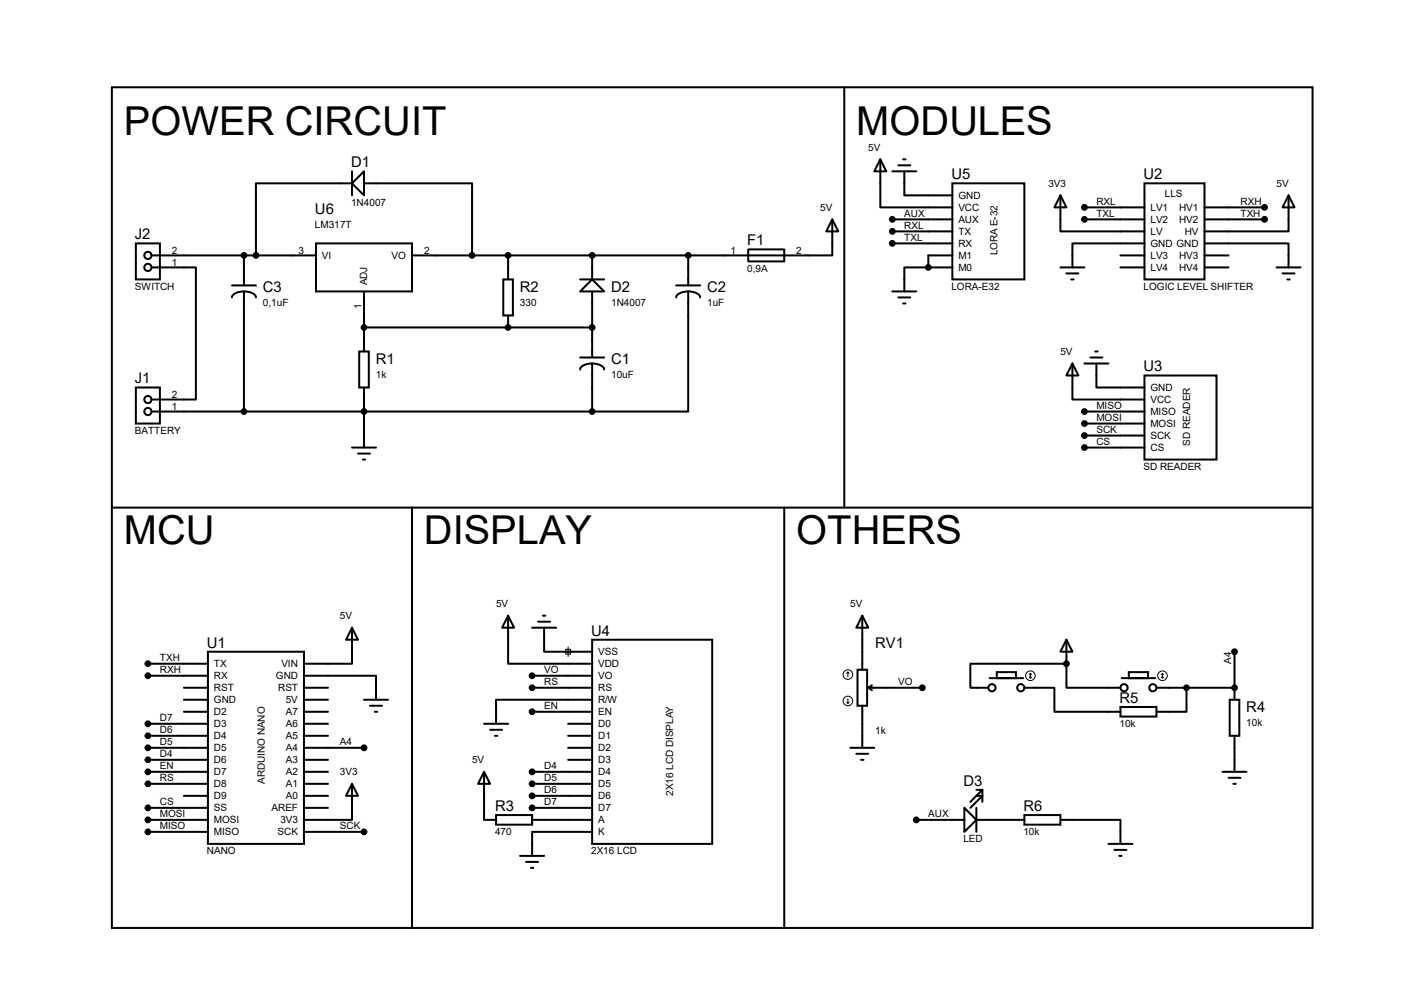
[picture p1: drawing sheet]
<svg xmlns="http://www.w3.org/2000/svg" width="297mm" height="210mm" viewBox="0 0 297 210" stroke-linecap="round" stroke-linejoin="round" font-family="sans-serif">
<g fill="none" stroke="#000" stroke-width=".42">
<path d="M23.7 18.5h254v177.8h-254zM178.6 18.5v88.9M74.5 38.8l2.5-2.6v5.1zM74.5 38.8h-20.4v15.2M74.5 36.2v5.1M77 38.8h22.9v15.2M186.2 33.7l1.3 2.5h-2.5zM186.2 33.7v10.2h15.3M188.8 36.2h5M190 35h2.6M191.1 33.7h.5M191.3 36.2v5.1h10.2"/>
<path d="M201.5 38.8h15.2v20.3h-15.2zM242.1 38.8h12.7v20.3h-12.7zM28.7 51.5h5.1v7.6h-5.1zM32 56.6h9.4v27.9h-9.4M32 54h34.8M51.6 54v6.4M66.8 51.5h20.4v10.1h-20.4zM106.5 59.1h2v7.6h-2zM107.5 54v5.1M122.7 59.1h5.1M125.3 59.1l2.5 2.5h-5.1zM125.3 54v5.1"/>
<path d="M145.6 54v6.4M158.3 52.7h7.6v2.6h-7.6zM176.1 46.4l1.2 2.5h-2.5zM176.1 46.4v7.6h-88.9M188.8 46.4h12.7M188.8 48.9h12.7M188.8 51.5h12.7M196.4 56.6h-5.1v5M196.4 56.6h5.1M201.5 54h-5.1v2.6M224.3 41.3l1.3 2.6h-2.5zM224.3 41.3v7.6h17.8"/>
<path d="M224.3 56.6h5.1M225.6 57.8h2.5M226.6 59.1h.5M229.4 46.4h12.7M229.4 43.9h12.7M237 54h5.1M237 56.6h5.1M242.1 51.5h-15.2v5.1M254.8 51.5h17.8v5.1M254.8 54h5.1M254.8 46.4h12.7M254.8 43.9h12.7"/>
<path d="M254.8 56.6h5.1M270 56.6h5.1M271.3 57.8h2.6M272.3 59.1h.5M272.6 41.3l1.3 2.6h-2.6zM272.6 41.3v7.6h-17.8M49.1 60.4h5M51.6 61.6a2.31 2.31 0 0 1 2.5 1.3M51.6 61.6a2.31 2.31 0 0 0-2.5 1.3M51.6 61.6v25.4M76 74.3h2v7.7h-2zM77 61.6v12.7"/>
<path d="M77 69.3h48.3M107.5 66.7v2.6M122.7 75.6h5.1M125.3 76.9a2.31 2.31 0 0 1 2.5 1.2M125.3 76.9a2.31 2.31 0 0 0-2.6 1.2M125.3 61.6v14M125.3 76.9v10.1M143 60.4h5.1M145.6 61.6v25.4h-20.3M145.6 61.6a2.31 2.31 0 0 1 2.5 1.3M145.6 61.6a2.31 2.31 0 0 0-2.6 1.3M188.8 61.6h5"/>
<path d="M190 62.9h2.6M191.1 64.2h.5M226.9 76.9l1.2 2.5h-2.5zM226.9 76.9v7.6h15.2M229.4 76.9h5.1M230.7 75.6h2.5M231.7 74.3h.5M231.9 76.9v5.1h10.2M242.1 79.4h15.2v17.8h-15.2zM28.7 82h5.1v7.6h-5.1zM32 87h93.3M74.5 94.7h5"/>
<path d="M75.7 95.9h2.6M76.8 97.2h.5M77 82v12.7M229.4 87h12.7M229.4 89.6h12.7M229.4 92.1h12.7M229.4 94.7h12.7M23.7 107.4h254M87.2 107.4v88.9M165.9 107.4v88.9M44 137.8h20.3v40.7h-20.3zM74.5 132.8l1.2 2.5h-2.5z"/>
<path d="M74.5 132.8v7.6h-10.2M107.5 130.2l1.3 2.6h-2.6zM107.5 130.2v10.2h17.8M112.6 132.8h5M113.8 131.5h2.6M114.9 130.2h.5M115.1 132.8v5h10.2M125.3 135.3h25.4v43.2h-25.4zM182.4 130.2l1.3 2.6h-2.6zM182.4 130.2v11.4M225.6 135.3l1.3 2.5h-2.6zM225.6 135.3v5.1"/>
<path d="M261.2 137.8v10.2M31.3 140.4h12.7M31.3 142.9h12.7M31.3 153.1h12.7M31.3 155.6h12.7M31.3 158.2h12.7M38.9 145.5h5.1M38.9 150.5h5.1M38.9 148h5.1M64.3 142.9h15.2v5.1M64.3 145.5h5.1M64.3 153.1h5.1"/>
<path d="M64.3 155.6h5.1M64.3 158.2h12.7M64.3 150.5h5.1M64.3 148h5.1M77 148h5.1M78.3 149.3h2.5M79.3 150.5h.5M102.4 153.1h5.1M103.7 154.3h2.5M104.7 155.6h.5M112.6 145.5h12.7M112.6 142.9h12.7"/>
<path d="M112.6 150.5h12.7M120.2 153.1h5.1M120.2 155.6h5.1M120.2 158.2h5.1M125.3 148h-20.4v5.1M179.9 158.2h5.1M181.1 159.4h2.6M181.4 141.6h2v7.7h-2zM182.4 149.3v8.9M183.7 145.5h11.4M183.7 145.5l.7 .5M184.4 144.9l-.7 .6"/>
<path d="M209.3 143.4h7.2M210.9 142.2h4v1.2h-4zM216.7 145.5h6.4v5h13.9M225.6 140.4v5.1h11.4M225.6 140.4h-20.3v5.1h3.8M237 149.5h7.6v2.1h-7.6zM237.3 143.4h7.1M238.8 142.2h4.1v1.2h-4.1zM244.6 145.5h16.6M251 145.5v5h-6.4M260.1 148h2.1v7.6h-2.1zM261.2 155.6v7.6"/>
<path d="M31.3 175.9h12.7M31.3 173.4h12.7M31.3 170.9h12.7M31.3 160.7h12.7M31.3 165.8h12.7M31.3 163.2h12.7M38.9 168.3h5.1M64.3 175.9h12.7M64.3 170.9h5.1M64.3 160.7h5.1M64.3 168.3h5.1M64.3 165.8h5.1"/>
<path d="M64.3 163.2h5.1M74.5 165.8l1.2 2.5h-2.5zM74.5 165.8v7.6h-10.2M102.4 163.2l1.3 2.6h-2.6zM102.4 163.2v10.2h2.5M104.9 172.4h7.7v2h-7.7zM112.6 173.4h12.7M112.6 170.9h12.7M112.6 168.3h12.7M112.6 165.8h12.7M112.6 163.2h12.7M120.2 160.7h5.1"/>
<path d="M125.3 175.9h-12.7v5.1M182.2 160.7h.5M193.8 173.4h10.2M204 170.9l2.5 2.5-2.5 2.5zM206.5 173.4h10.2M206.5 168.3h1.3l-2.5 2.6M206.5 170.9v5M206.5 167h1.3M207.8 167l-2.5 2.6M207.8 167v2.6M216.7 172.4h7.6v2h-7.6zM224.3 173.4h12.7v5.1"/>
<path d="M234.5 178.5h5.1M235.8 179.7h2.5M258.6 163.2h5.1M259.9 164.5h2.5M260.9 165.8h.5M110 181h5.1M111.3 182.3h2.5M112.3 183.6h.5M236.8 181h.5"/>
<circle cx="31.3" cy="54" r=".76"/>
<circle cx="31.3" cy="56.6" r=".76"/>
<circle cx="31.3" cy="87" r=".76"/>
<circle cx="31.3" cy="84.5" r=".76"/>
<circle cx="209.8" cy="145.5" r=".76"/>
<circle cx="215.9" cy="145.5" r=".76"/>
<circle cx="237.8" cy="145.5" r=".76"/>
<circle cx="243.9" cy="145.5" r=".76"/>
</g>
<g fill="#000">
<circle cx="196.4" cy="56.6" r=".21"/>
<circle cx="107.5" cy="69.3" r=".21"/>
<circle cx="225.6" cy="140.4" r=".21"/>
<circle cx="261.2" cy="145.5" r=".21"/>
</g>
<g fill="#000" stroke="#000" stroke-width=".42">
<circle cx="51.6" cy="54" r=".51"/>
<circle cx="54.1" cy="54" r=".51"/>
<circle cx="99.9" cy="54" r=".51"/>
<circle cx="107.5" cy="54" r=".51"/>
<circle cx="125.3" cy="54" r=".51"/>
<circle cx="145.6" cy="54" r=".51"/>
<circle cx="188.8" cy="46.4" r=".51"/>
<circle cx="188.8" cy="48.9" r=".51"/>
<circle cx="188.8" cy="51.5" r=".51"/>
<circle cx="196.4" cy="56.6" r=".51"/>
<circle cx="229.4" cy="46.4" r=".51"/>
<circle cx="229.4" cy="43.9" r=".51"/>
<circle cx="267.5" cy="43.9" r=".51"/>
<circle cx="267.5" cy="46.4" r=".51"/>
<circle cx="77" cy="69.3" r=".51"/>
<circle cx="107.5" cy="69.3" r=".51"/>
<circle cx="125.3" cy="69.3" r=".51"/>
<circle cx="51.6" cy="87" r=".51"/>
<circle cx="77" cy="87" r=".51"/>
<circle cx="125.3" cy="87" r=".51"/>
<circle cx="229.4" cy="89.6" r=".51"/>
<circle cx="229.4" cy="94.7" r=".51"/>
<circle cx="229.4" cy="87" r=".51"/>
<circle cx="229.4" cy="92.1" r=".51"/>
<circle cx="261.2" cy="137.8" r=".51"/>
<circle cx="31.3" cy="155.6" r=".51"/>
<circle cx="31.3" cy="140.4" r=".51"/>
<circle cx="31.3" cy="158.2" r=".51"/>
<circle cx="31.3" cy="142.9" r=".51"/>
<circle cx="31.3" cy="153.1" r=".51"/>
<circle cx="77" cy="158.2" r=".51"/>
<circle cx="112.6" cy="142.9" r=".51"/>
<circle cx="112.6" cy="150.5" r=".51"/>
<circle cx="112.6" cy="145.5" r=".51"/>
<circle cx="195.1" cy="145.5" r=".51"/>
<circle cx="225.6" cy="140.4" r=".51"/>
<circle cx="251" cy="145.5" r=".51"/>
<circle cx="261.2" cy="145.5" r=".51"/>
<circle cx="31.3" cy="170.9" r=".51"/>
<circle cx="31.3" cy="163.2" r=".51"/>
<circle cx="31.3" cy="165.8" r=".51"/>
<circle cx="31.3" cy="173.4" r=".51"/>
<circle cx="31.3" cy="175.9" r=".51"/>
<circle cx="31.3" cy="160.7" r=".51"/>
<circle cx="77" cy="175.9" r=".51"/>
<circle cx="112.6" cy="163.2" r=".51"/>
<circle cx="112.6" cy="168.3" r=".51"/>
<circle cx="112.6" cy="165.8" r=".51"/>
<circle cx="112.6" cy="170.9" r=".51"/>
<circle cx="193.8" cy="173.4" r=".51"/>
</g>
<g fill="none" stroke="#000" stroke-width=".21">
<path d="M119.2 137.8h2M119.7 137.3h1v1h-1zM120.2 136.8v2.1M179.1 148.5l.3 .3M179.4 142.2l-.3 .2M179.4 142.2l.2 .2M179.4 142.2v1M179.4 147.7v1.1M179.6 148.5l-.2 .3M217.7 143.2l.3 .2M218 142.4v1M218 142.4l-.3 .3"/>
<path d="M218 142.4l.2 .3M218.2 143.2l-.2 .2M245.7 143.2l.2 .2M245.9 142.4v1M245.9 142.4l-.2 .3M245.9 142.4l.3 .3M246.2 143.2l-.3 .2"/>
<circle cx="179.4" cy="148.3" r="1.02"/>
<circle cx="179.4" cy="142.7" r="1.02"/>
<circle cx="218" cy="142.9" r="1.02"/>
<circle cx="245.9" cy="142.9" r="1.02"/>
</g>
<g font-size="8.4">
<text x="26.2" y="28.6">POWER CIRCUIT</text>
<text x="181.1" y="28.6">MODULES</text>
<text x="26.2" y="115">MCU</text>
<text x="89.7" y="115">DISPLAY</text>
<text x="168.4" y="115">OTHERS</text>
</g>
<g font-size="3.1">
<text x="74.3" y="35.3">D1</text>
<text x="201.3" y="37.9">U5</text>
<text x="241.9" y="37.9">U2</text>
<text x="66.6" y="45.2">U6</text>
<text x="28.5" y="50.6">J2</text>
<text x="158.1" y="51.9">F1</text>
<text x="55.6" y="61.7">C3</text>
<text x="110" y="61.7">R2</text>
<text x="129.3" y="61.7">D2</text>
<text x="149.6" y="61.7">C2</text>
<text x="79.5" y="77">R1</text>
<text x="129.3" y="77">C1</text>
<text x="28.5" y="81.1">J1</text>
<text x="241.9" y="78.5">U3</text>
<text x="43.8" y="136.9">U1</text>
<text x="125.1" y="134.4">U4</text>
<text x="185.2" y="136.9">RV1</text>
<text x="236.8" y="148.6">R5</text>
<text x="263.7" y="150.6">R4</text>
<text x="203.8" y="166.2">D3</text>
<text x="104.7" y="171.5">R3</text>
<text x="216.5" y="171.5">R6</text>
</g>
<g font-size="2.1">
<text x="183.7" y="31.9">5V</text>
<text x="221.8" y="39.5">3V3</text>
<text x="246.4" y="41.7">LLS</text>
<text x="270" y="39.5">5V</text>
<text x="74.3" y="43.5">1N4007</text>
<text x="173.5" y="44.6">5V</text>
<text x="191.3" y="45.8">AUX</text>
<text x="202.7" y="42.1">GND</text>
<text x="202.7" y="44.6">VCC</text>
<text x="202.7" y="47.2">AUX</text>
<text x="231.9" y="43.3">RXL</text>
<text x="231.9" y="45.8">TXL</text>
<text x="243.4" y="44.6">LV1</text>
<text x="243.4" y="47.2">LV2</text>
<text x="249.4" y="47.2">HV2</text>
<text x="249.4" y="44.6">HV1</text>
<text x="262.4" y="43.3">RXH</text>
<text x="262.4" y="45.8">TXH</text>
<text x="36.4" y="53.6">2</text>
<text x="63.1" y="53.6">3</text>
<text x="66.6" y="48.1">LM317T</text>
<text x="89.7" y="53.6">2</text>
<text x="154.6" y="53.6">1</text>
<text x="168.4" y="53.6">2</text>
<text x="191.3" y="48.3">RXL</text>
<text x="191.3" y="50.9">TXL</text>
<text x="202.7" y="49.7">TX</text>
<text x="202.7" y="52.2">RX</text>
<text x="243.4" y="49.7">LV</text>
<text x="243.4" y="52.2">GND GND</text>
<text x="250.6" y="49.7">HV</text>
<text x="36.4" y="56.2">1</text>
<text x="68.1" y="54.8">VI</text>
<text x="82.8" y="54.8">VO</text>
<text x="158.1" y="57.4">0,9A</text>
<text x="202.7" y="54.8">M1</text>
<text x="202.7" y="57.3">M0</text>
<text x="211" y="54" transform="rotate(-90 211 54)">LORA E-32</text>
<text x="243.4" y="54.8">LV3</text>
<text x="243.4" y="57.3">LV4</text>
<text x="249.4" y="57.3">HV4</text>
<text x="249.4" y="54.8">HV3</text>
<text x="28.5" y="61.3">SWITCH</text>
<text x="55.6" y="64.6">0,1uF</text>
<text x="76.5" y="65.4" transform="rotate(-90 76.5 65.4)">1</text>
<text x="77.7" y="60.4" transform="rotate(-90 77.7 60.4)">ADJ</text>
<text x="110" y="64.6">330</text>
<text x="129.3" y="64.6">1N4007</text>
<text x="149.6" y="64.6">1uF</text>
<text x="201.3" y="61.3">LORA-E32</text>
<text x="241.9" y="61.3">LOGIC LEVEL SHIFTER</text>
<text x="224.3" y="75.1">5V</text>
<text x="79.5" y="79.9">1k</text>
<text x="129.3" y="79.9">10uF</text>
<text x="243.4" y="82.7">GND</text>
<text x="36.4" y="86.7">1</text>
<text x="36.4" y="84.1">2</text>
<text x="231.9" y="86.4">MISO</text>
<text x="231.9" y="89">MOSI</text>
<text x="243.4" y="85.3">VCC</text>
<text x="243.4" y="87.8">MISO</text>
<text x="28.5" y="91.7">BATTERY</text>
<text x="231.9" y="91.5">SCK</text>
<text x="231.9" y="94.1">CS</text>
<text x="243.4" y="90.3">MOSI</text>
<text x="243.4" y="92.9">SCK</text>
<text x="243.4" y="95.4">CS</text>
<text x="251.8" y="94.2" transform="rotate(-90 251.8 94.2)">SD READER</text>
<text x="241.9" y="99.4">SD READER</text>
<text x="71.9" y="131">5V</text>
<text x="104.9" y="128.4">5V</text>
<text x="179.9" y="128.4">5V</text>
<text x="33.8" y="139.8">TXH</text>
<text x="33.8" y="142.3">RXH</text>
<text x="45.3" y="141.1">TX</text>
<text x="45.3" y="143.7">RX</text>
<text x="58.4" y="143.7">GND</text>
<text x="59.5" y="141.1">VIN</text>
<text x="115.1" y="142.3">VO</text>
<text x="126.5" y="138.6">VSS</text>
<text x="126.5" y="141.1">VDD</text>
<text x="126.5" y="143.7">VO</text>
<text x="260.4" y="140.4" transform="rotate(-90 260.4 140.4)">A4</text>
<text x="45.3" y="146.2">RST</text>
<text x="45.3" y="148.8">GND</text>
<text x="58.8" y="146.2">RST</text>
<text x="60.5" y="148.8">5V</text>
<text x="115.1" y="144.9">RS</text>
<text x="115.1" y="149.9">EN</text>
<text x="126.5" y="146.2">RS</text>
<text x="126.5" y="148.8">R/W</text>
<text x="190" y="144.9">VO</text>
<text x="33.8" y="152.5">D7</text>
<text x="33.8" y="155">D6</text>
<text x="45.3" y="151.3">D2</text>
<text x="45.3" y="153.8">D3</text>
<text x="60.5" y="153.8">A6</text>
<text x="60.5" y="151.3">A7</text>
<text x="126.5" y="151.3">EN</text>
<text x="126.5" y="153.8">D0</text>
<text x="185.2" y="155.2">1k</text>
<text x="236.8" y="153.7">10k</text>
<text x="263.7" y="153.5">10k</text>
<text x="33.8" y="157.6">D5</text>
<text x="33.8" y="160.1">D4</text>
<text x="45.3" y="156.4">D4</text>
<text x="45.3" y="158.9">D5</text>
<text x="45.3" y="161.5">D6</text>
<text x="60.5" y="161.5">A3</text>
<text x="60.5" y="158.9">A4</text>
<text x="60.5" y="156.4">A5</text>
<text x="71.9" y="157.6">A4</text>
<text x="99.9" y="161.5">5V</text>
<text x="126.5" y="156.4">D1</text>
<text x="126.5" y="158.9">D2</text>
<text x="126.5" y="161.5">D3</text>
<text x="33.8" y="162.6">EN</text>
<text x="33.8" y="165.2">RS</text>
<text x="45.3" y="164">D7</text>
<text x="45.3" y="166.5">D8</text>
<text x="56" y="165.8" transform="rotate(-90 56 165.8)">ARDUINO NANO</text>
<text x="60.5" y="166.5">A1</text>
<text x="60.5" y="164">A2</text>
<text x="71.9" y="164">3V3</text>
<text x="115.1" y="167.7">D6</text>
<text x="115.1" y="165.2">D5</text>
<text x="115.1" y="162.6">D4</text>
<text x="126.5" y="164">D4</text>
<text x="126.5" y="166.5">D5</text>
<text x="33.8" y="172.8">MOSI</text>
<text x="33.8" y="170.3">CS</text>
<text x="45.3" y="169.1">D9</text>
<text x="45.3" y="171.6">SS</text>
<text x="57.4" y="171.6">AREF</text>
<text x="60.5" y="169.1">A0</text>
<text x="115.1" y="170.3">D7</text>
<text x="126.5" y="171.6">D7</text>
<text x="126.5" y="169.1">D6</text>
<text x="142.4" y="168.3" transform="rotate(-90 142.4 168.3)">2X16 LCD DISPLAY</text>
<text x="196.4" y="172.8">AUX</text>
<text x="33.8" y="175.3">MISO</text>
<text x="45.3" y="174.2">MOSI</text>
<text x="45.3" y="176.7">MISO</text>
<text x="58.7" y="176.7">SCK</text>
<text x="59.3" y="174.2">3V3</text>
<text x="71.9" y="175.3">SCK</text>
<text x="104.7" y="176.6">470</text>
<text x="126.5" y="174.2">A</text>
<text x="126.5" y="176.7">K</text>
<text x="203.8" y="178.1">LED</text>
<text x="216.5" y="176.6">10k</text>
<text x="43.8" y="180.6">NANO</text>
<text x="125.1" y="180.6">2X16 LCD</text>
</g>
</svg>
